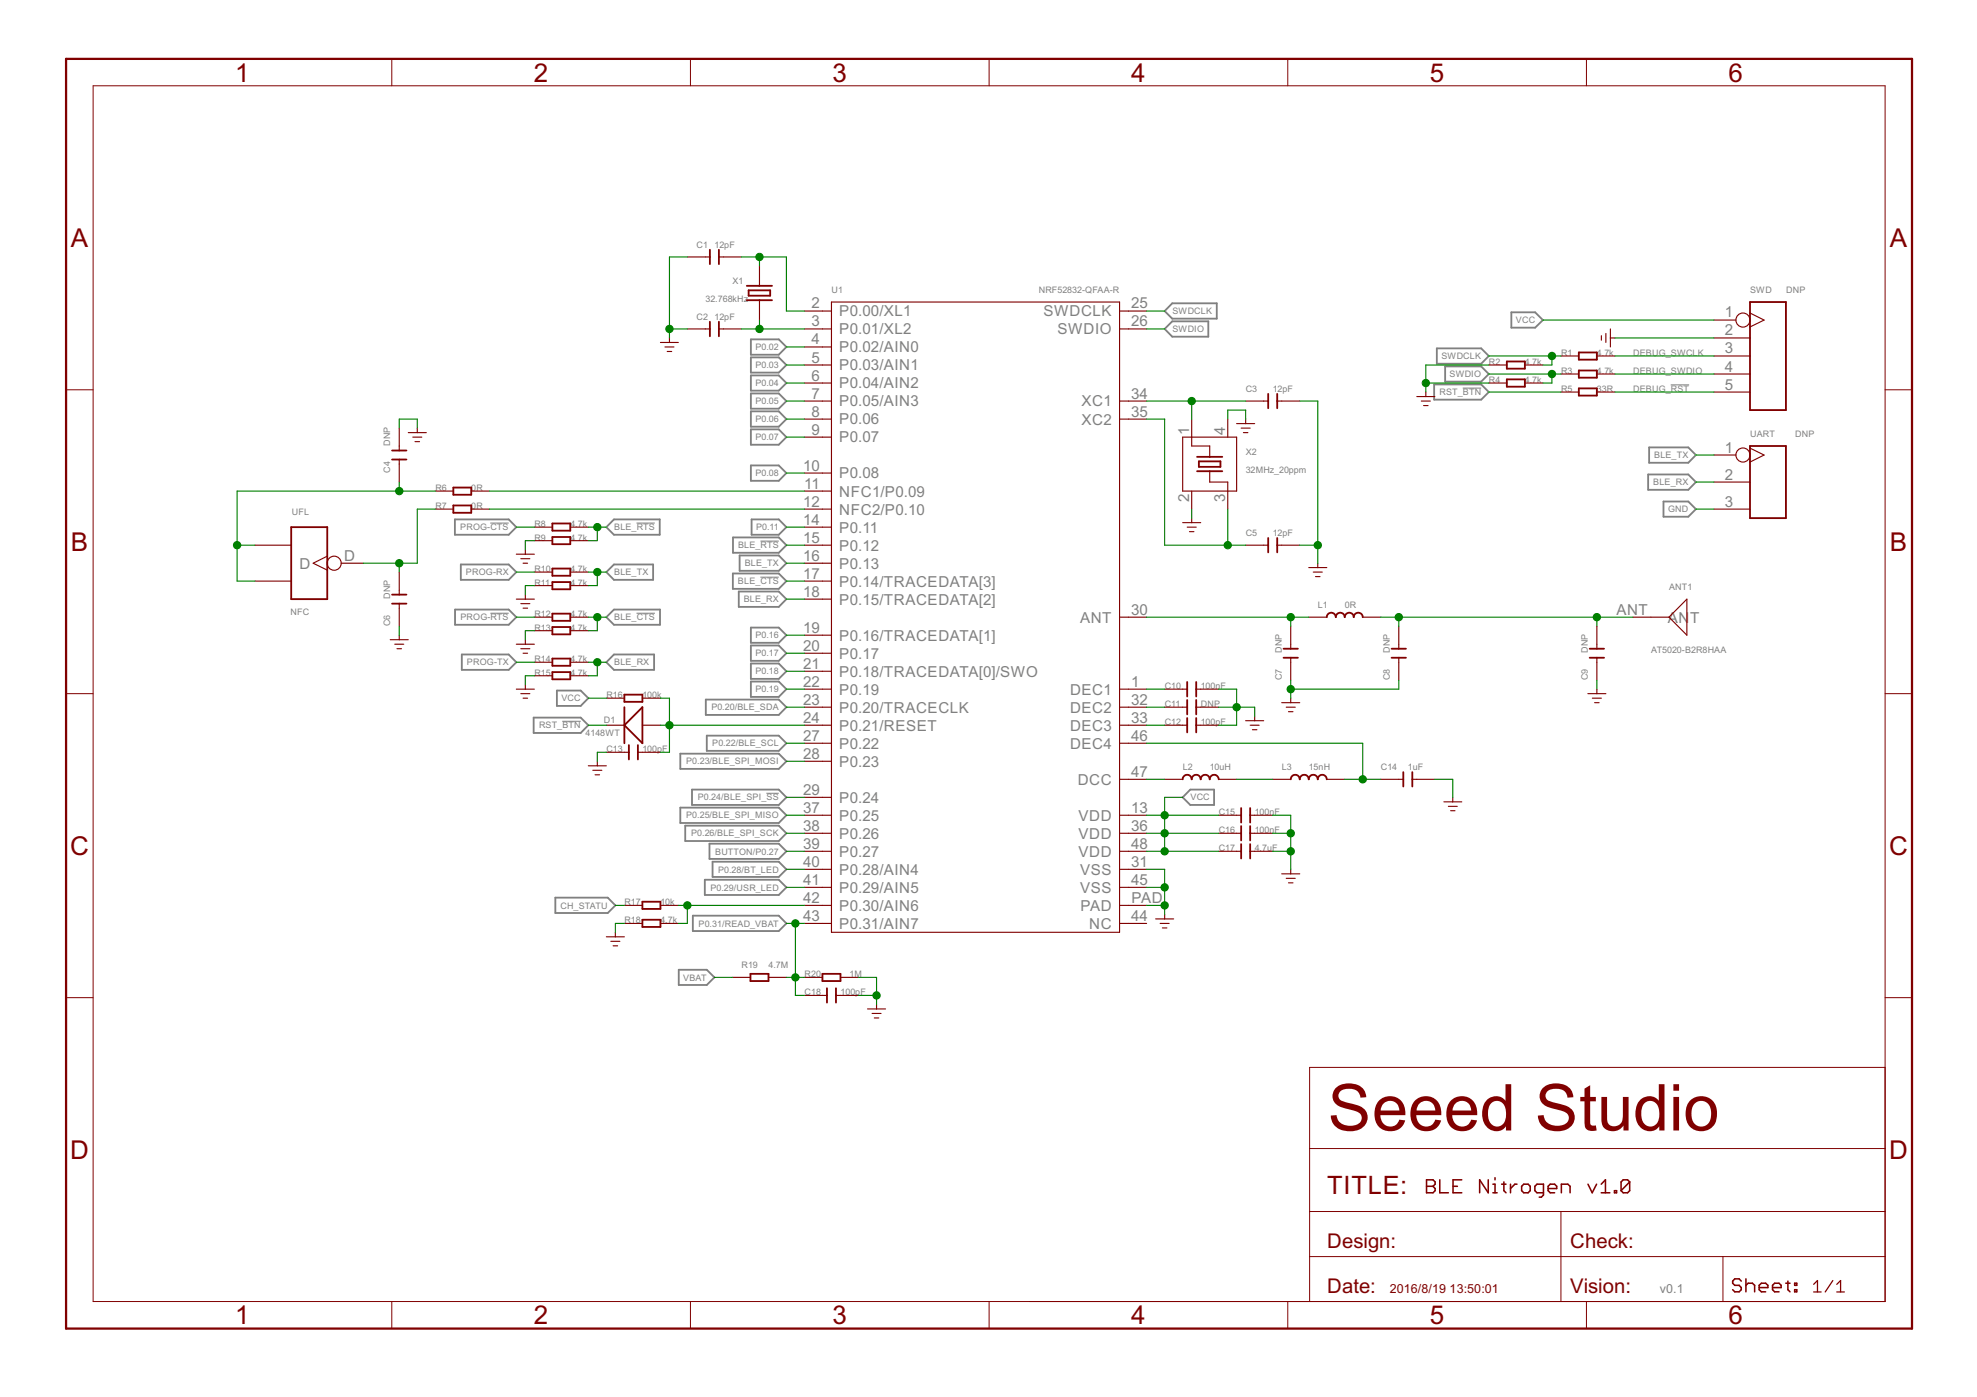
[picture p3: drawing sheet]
<svg xmlns="http://www.w3.org/2000/svg" width="297mm" height="210mm" viewBox="0 0 297 210" stroke-linecap="round" stroke-linejoin="round" font-family="sans-serif">
<g fill="none" stroke="#808080" stroke-width=".28">
<path d="M112.8 51h4.2l1.2 1.1-1.2 1.2h-4.2zM112.8 53.7h4.2l1.2 1.1-1.2 1.2h-4.2zM112.8 56.4h4.2l1.2 1.2-1.2 1.1h-4.2zM112.8 59.1h4.2l1.2 1.2-1.2 1.1h-4.2zM175 49.4l1.1-1.1h5.4v2.3h-5.4zM176.1 45.6h6.7v2.3h-6.7l-1.1-1.2zM215.5 57.8h7l1.2 1.1-1.2 1.1h-7zM215.9 52.3h6.6l1.2 1.2-1.2 1.2h-6.6zM217.1 55.1h5.4l1.2 1.1-1.2 1.1h-5.4zM227.1 46.9h3.6l1.1 1.2-1.1 1.1h-3.6zM68.3 78h8.1l1.2 1.2-1.2 1.1h-8.1zM92.2 78h6.9v2.3h-6.9l-1.1-1.1z"/>
<path d="M112.8 64.5h4.2l1.2 1.2-1.2 1.1h-4.2zM112.8 61.8h4.2l1.2 1.2-1.2 1.1h-4.2zM112.8 69.9h4.2l1.2 1.2-1.2 1.1h-4.2zM112.9 78h4.1l1.2 1.2-1.2 1.1h-4.1zM247.6 71.3h6.1l1.1 1.1-1.1 1.2h-6.1zM247.8 67.2h5.9l1.1 1.2-1.1 1.1h-5.9zM249.9 75.4h3.8l1.1 1.1-1.1 1.1h-3.8zM68.4 91.6h8l1.2 1.1-1.2 1.2h-8zM69.2 84.8h7.2l1.2 1.2-1.2 1.1h-7.2zM69.4 98.3h7l1.2 1.2-1.2 1.1h-7zM91.1 86l1.1-1.2h5.9v2.3h-5.9zM91.1 92.7l1.1-1.1h7v2.3h-7z"/>
<path d="M92.2 98.3h6.1v2.3h-6.1l-1.1-1.1zM110.1 86.2h6.9l1.2 1.1-1.2 1.2h-6.9zM110.1 80.8h6.9l1.2 1.1-1.2 1.2h-6.9zM111 88.9h6l1.2 1.1-1.2 1.2h-6zM111.1 83.5h5.9l1.2 1.1-1.2 1.2h-5.9zM112.8 94.3h4.2l1.2 1.1-1.2 1.2h-4.2zM112.8 97h4.2l1.2 1.1-1.2 1.2h-4.2zM112.8 99.7h4.2l1.2 1.2-1.2 1.1h-4.2zM80.2 107.8h7l1.2 1.2-1.2 1.1h-7zM83.7 103.8h3.5l1.2 1.1-1.2 1.2h-3.5zM102.2 113.2h14.8l1.2 1.2-1.2 1.1h-14.8zM104 118.6h13l1.2 1.2-1.2 1.1h-13z"/>
<path d="M106 105.1h11l1.2 1.2-1.2 1.1h-11zM106.2 110.5h10.8l1.2 1.2-1.2 1.1h-10.8zM112.8 102.4h4.2l1.2 1.1-1.2 1.2h-4.2zM178.8 118.6h3.6v2.3h-3.6l-1.1-1.1zM83.4 134.9h7.9l1.2 1.1-1.2 1.2h-7.9zM102.2 121.3h14.8l1.2 1.2-1.2 1.2h-14.8zM103 124.1h14l1.2 1.1-1.2 1.2h-14zM104.1 137.6h12.9l1.2 1.1-1.2 1.2h-12.9zM105.9 132.2h11.1l1.2 1.1-1.2 1.2h-11.1zM106.6 126.8h10.4l1.2 1.1-1.2 1.2h-10.4zM107.1 129.5h9.9l1.2 1.1-1.2 1.2h-9.9zM102 145.7h4.2l1.1 1.2-1.1 1.1h-4.2z"/>
</g>
<path d="M219.8 58.3h2.7M251 57.8h2.8M73.7 78.6h2.7M95.6 78.6h2.8M73.7 92.1h2.7M95.6 92.1h2.8M114.2 86.7h2.8M114.3 81.3h2.7M84.5 108.4h2.7M115.1 119.2h1.9" fill="none" stroke="#808080" stroke-width=".15"/>
<g fill="none" stroke="#800000" stroke-width=".17">
<path d="M103.3 38.6h3.4M108 38.6h3.4M114.1 40v2.9M99.2 51.5h2.7M99.9 52.1h1.4M100.2 52.8h.7M100.6 50.8v.7M103.3 49.4h3.4M108 49.4h3.4M114.1 45.1v3M120.9 46.7h4M120.9 49.4h4"/>
<path d="M120.9 52.1h4M120.9 54.8h4M120.9 57.6h4M124.9 45.4h43.3v94.7h-43.3zM168.2 46.7h4.1M168.2 49.4h4.1M212.9 59.6h2.7M214.2 58.9v.7M223.7 54.8h2.7M223.7 57.6h2.7M229.1 54.8h2.7M229.1 57.6h2.7"/>
<path d="M234.5 53.5h2.7M234.5 56.2h2.7M234.5 58.9h2.7M239.9 53.5h2.7M239.9 56.2h2.7M239.9 58.9h2.7M240.6 50.4v.7M241.3 50.1v1.4M242 49.4v2.7M242 50.8h.6M257.5 50.8h5.4M257.5 53.5h5.4"/>
<path d="M257.5 56.2h5.4M257.5 48.1h3.3M257.5 58.9h5.4M262.9 47l2.1 1.1-2.1 1M60 64.3v3.4M60 69v3.4M61.3 65h2.8M62 65.7h1.4M62.4 66.4h.6M62.7 64.3v.7M65.4 73.8h2.7M65.4 76.5h2.7"/>
<path d="M70.8 73.8h2.7M70.8 76.5h2.7M80.3 79.2h2.7M85.7 79.2h2.7M120.9 60.3h4M120.9 63h4M120.9 65.7h4M120.9 71.1h4M120.9 73.8h4M120.9 76.5h4M120.9 79.2h4M168.2 60.3h4.1"/>
<path d="M168.2 63h4.1M177.7 65.7h8.1v8.1h-8.1zM177.7 78.5h2.7M178.4 79.2h1.3M178.7 79.9h.7M179 63v4h2.8v1.6M179 73.8v2.7M179 77.9v.6M181.8 70.8v1.6h2.7v4.1M184.5 63v2.7M185.8 63.6h2.7M186.5 64.3h1.3"/>
<path d="M186.8 65h.7M187.2 60.3h3.3M187.2 63v.6M191.9 60.3h3.4M213.6 60.3h1.3M213.9 60.9h.7M257.5 76.5h5.4M257.5 72.4h5.4M257.5 68.4h3.3M262.9 67.3l2.1 1.1-2.1 1M38.3 81.9h5.5M38.3 87.3h5.5"/>
<path d="M49.2 83.6l-2.1 1 2.1 1.1M51.3 84.6h3.3M58.6 96.1h2.7M59.3 96.8h1.4M59.6 97.5h.7M60 86v3.3M60 90.7v3.4M60 95.4v.7M77.6 90h2.7M77.6 96.8h2.7M77.6 83.3h2.7M78.3 97.5h1.3"/>
<path d="M78.3 90.7h1.3M78.3 83.9h1.3M78.6 84.6h.7M78.6 98.1h.7M78.6 91.4h.7M78.9 82.6v.7M78.9 89.3v.7M78.9 96.1v.7M80.3 92.7h2.7M80.3 86h2.7M80.3 99.5h2.7M80.3 94.8h2.7"/>
<path d="M80.3 88h2.7M80.3 81.2h2.7M85.7 92.7h2.7M85.7 86h2.7M85.7 99.5h2.7M85.7 94.8h2.7M85.7 88h2.7M85.7 81.2h2.7M120.9 81.9h4M120.9 84.6h4M120.9 87.3h4M120.9 90h4"/>
<path d="M120.9 95.4h4M120.9 98.1h4M168.2 92.7h4.1M187.2 81.9h3.3M191.9 81.9h3.4M193.9 94.1v3.4M193.9 98.8v3.4M196.6 92.7h2.7M196.6 85.3h2.7M197.3 86h1.4M197.7 86.6h.6M198 84.6v.7"/>
<path d="M204.7 92.7h2.8M210.2 94.1v3.4M210.2 98.8v3.4M239.9 94.1v3.4M239.9 98.8v3.4M245.3 92.7h5.5M253.4 90v5.4l-2.6-2.7zM77.6 103.5h2.7M78.3 104.2h1.3M78.6 104.9h.7M78.9 102.9v.6M80.3 101.5h2.7"/>
<path d="M85.7 101.5h2.7M88.4 115.1h2.7M89.1 115.7h1.3M89.4 116.4h.7M89.7 114.4v.7M91.1 109h2.7M91.1 104.9h2.7M91.1 113h3.4M95.8 113h3.4M96.5 109h2.7M96.5 104.9h2.7M120.9 103.5h4"/>
<path d="M120.9 100.9h4M120.9 106.3h4M120.9 109h4M120.9 111.7h4M120.9 114.4h4M120.9 119.8h4M168.2 103.5h4.1M168.2 106.3h4.1M168.2 109h4.1M168.2 111.7h4.1M168.2 117.1h4.1M175 103.5h3.4"/>
<path d="M175 106.3h3.4M175 109h3.4M175 117.1h2.7M179.7 103.5h3.4M179.7 106.3h3.4M179.7 109h3.4M183.1 117.1h2.7M187.2 108.3h2.7M187.8 109h1.4M188.2 109.6h.6M188.5 107.6v.7M191.2 117.1h2.7"/>
<path d="M192.6 105.6h2.7M193.3 106.3h1.3M193.6 106.9h.7M193.9 104.9v.7M199.3 117.1h2.7M207.5 117.1h3.3M212.2 117.1h3.4M218.3 119.8v.7M238.6 104.2h2.7M239.2 104.9h1.4M239.6 105.6h.7M239.9 103.5v.7"/>
<path d="M93.8 136h2.7M93.8 138.7h2.7M99.2 136h2.7M99.2 138.7h2.7M120.9 122.5h4M120.9 130.6h4M120.9 125.2h4M120.9 127.9h4M120.9 133.3h4M120.9 136h4M120.9 138.7h4M168.2 122.5h4.1"/>
<path d="M168.2 130.6h4.1M168.2 125.2h4.1M168.2 127.9h4.1M168.2 133.3h4.1M168.2 136h4.1M168.2 138.7h4.1M173.6 138.1h2.7M174.3 138.7h1.4M174.6 139.4h.7M175 137.4v.7M183.1 122.5h3.4M183.1 125.2h3.4"/>
<path d="M183.1 127.9h3.4M187.8 122.5h3.4M187.8 125.2h3.4M187.8 127.9h3.4M192.6 131.3h2.7M193.3 132h1.3M193.6 132.7h.7M193.9 130.6v.7M216.9 120.5h2.7M217.6 121.2h1.3M218 121.8h.6M91.1 140.8h2.7"/>
<path d="M91.8 141.4h1.3M92.1 142.1h.7M92.5 140.1v.7M110 146.9h2.8M115.5 146.9h2.7M120.9 146.9h2.7M120.9 149.6h3.3M125.6 149.6h3.4M126.3 146.9h2.7M130.3 151.6h2.8M131 152.3h1.4M131.4 153h.6"/>
<path d="M131.7 150.9v.7"/>
<circle cx="261.9" cy="48.1" r="1.06"/>
<circle cx="261.9" cy="68.4" r="1.06"/>
<circle cx="50.2" cy="84.6" r="1.06"/>
</g>
<g fill="none" stroke="#800000" stroke-width=".15">
<path d="M14 12.9h269.2v182.7h-269.2zM58.9 8.8v4.1M103.7 8.8v4.1M148.6 8.8v4.1M193.5 8.8v4.1M238.4 8.8v4.1M9.9 58.6h4.1M283.2 58.6h4.1M9.9 104.2h4.1M283.2 104.2h4.1M9.9 149.9h4.1M283.2 149.9h4.1"/>
<path d="M196.8 172.6h86.4M283.2 160.4h-86.4v35.2M58.9 195.6v4M103.7 195.6v4M148.6 195.6v4M193.5 195.6v4M196.8 188.8h86.4M196.8 182h86.4M234.5 182v13.6M238.4 195.6v4M258.9 188.8v6.8"/>
</g>
<g fill="none" stroke="#800000" stroke-width=".23">
<path d="M214.3 177.3h1l.3 .3v.3l-.3 .3 .3 .4v.3l-.3 .3h-1zM214.3 178.2h1M216.3 177.3v1.9h1.3M218.3 178.2h.7M219.6 177.3h-1.3v1.9h1.3M223.6 177.3v1.9l-1.3-1.9v1.9M224.3 179.2h.6M224.3 177.9h.3v1.3M224.6 177v.3M225.6 177.9h.7M226 177.6v1.3l.3 .3M226.9 177.9v1.3"/>
<path d="M227.9 177.9h-.3l-.7 .7M228.6 178.2l.3-.3h.7l.3 .3v.7l-.3 .3h-.7l-.3-.3zM231.9 179.2h-1l-.3-.3v-.7l.3-.3h1v1.7l-.3 .3h-.3M232.6 178.6h1.3v-.4l-.3-.3h-.7l-.3 .3v.7l.3 .3h.7M234.6 179.2v-1.3h1l.3 .3v1M238.6 177.9l.6 1.3 .7-1.3M240.6 179.2h1.3M240.6 177.9l.6-.6v1.9M242.6 178.9h.3v.3h-.3zM244.9 177.6l-.4-.3h-.6l-.3 .3v1.3M244.9 177.6v1.3l-.4 .3h-.6l-.3-.3M244.9 177.6l-1.3 1.3"/>
<path d="M261.6 192.5l-.3-.3h-.7l-.3 .3v.3l.3 .3h.7l.3 .4v.3l-.3 .3h-.7l-.3-.3M262.3 192.2v1.9M262.3 193.1l.4-.3h.6l.3 .3v1M264.3 193.5h1.3v-.4l-.3-.3h-.7l-.3 .3v.7l.3 .3h.7M266.3 193.5h1.3v-.4l-.3-.3h-.7l-.3 .3v.7l.3 .3h.7M268.3 192.8h.6M268.6 192.5v1.3l.3 .3M269.6 192.8h.4v.3h-.4zM269.6 193.8h.4v.3h-.4z"/>
</g>
<path d="M9.9 8.8h277.4v190.8h-277.4z" fill="none" stroke="#800000" stroke-width=".34"/>
<path d="M272.5 193l.6-.6v1.7M272.5 194.1h1.1M275.4 192.4l-1.2 1.7M276 194.1h1.1M276 193l.5-.6v1.7" fill="none" stroke="#800000" stroke-width=".19"/>
<g fill="none" stroke="#800000" stroke-width=".28">
<path d="M106.7 37.5v2.2M108 37.5v2.2M106.7 48.3v2.2M108 48.3v2.2M112.2 42.9h3.8M112.2 45.1h3.8M112.5 43.6h3.2v.8h-3.2zM190.5 59.2v2.1M191.9 59.2v2.1M226.4 54.3h2.7v1.1h-2.7zM226.4 57h2.7v1.1h-2.7zM237.2 53h2.7v1h-2.7z"/>
<path d="M237.2 55.7h2.7v1h-2.7zM237.2 58.4h2.7v1h-2.7zM262.9 45.4h5.4v16.2h-5.4zM43.8 79.2h5.4v10.8h-5.4zM58.9 69h2.2M58.9 67.7h2.2M68.1 73.3h2.7v1h-2.7zM68.1 75.9h2.7v1.1h-2.7zM83 78.7h2.7v1h-2.7zM179.9 70.8h3.7M179.9 68.6h3.7M180.1 69.3h3.3v.8h-3.3z"/>
<path d="M262.9 67h5.4v10.9h-5.4zM58.9 90.7h2.2M58.9 89.3h2.2M83 80.7h2.7v1.1h-2.7zM83 85.4h2.7v1.1h-2.7zM83 87.5h2.7v1h-2.7zM83 92.2h2.7v1.1h-2.7zM83 94.2h2.7v1.1h-2.7zM83 99h2.7v1h-2.7zM190.5 80.8v2.2M191.9 80.8v2.2M192.8 98.8h2.2"/>
<path d="M192.8 97.5h2.2M199.3 92.7a.68 .68 0 0 1 .7-.6 .68 .68 0 0 1 .7 .6 .67 .67 0 0 1 .7-.6 .67 .67 0 0 1 .6 .6 .68 .68 0 0 1 .7-.6 .68 .68 0 0 1 .7 .6 .68 .68 0 0 1 .7-.6 .68 .68 0 0 1 .6 .6M209.1 98.8h2.1M209.1 97.5h2.1M238.8 98.8h2.2M238.8 97.5h2.2M83 101h2.7v1.1h-2.7zM93.8 104.4h2.7v1.1h-2.7zM93.8 106.3v5.4M94.5 112v2.1M95.8 112v2.1M96.5 106.3v5.4l-2.7-2.7z"/>
<path d="M177.7 117.1a.68 .68 0 0 1 .7-.7 .68 .68 0 0 1 .6 .7 .68 .68 0 0 1 .7-.7 .68 .68 0 0 1 .7 .7 .68 .68 0 0 1 .7-.7 .68 .68 0 0 1 .7 .7 .68 .68 0 0 1 .6-.7 .68 .68 0 0 1 .7 .7M178.4 102.5v2.1M178.4 105.2v2.1M178.4 107.9v2.1M179.7 102.5v2.1M179.7 105.2v2.1M179.7 107.9v2.1M193.9 117.1a.68 .68 0 0 1 .7-.7 .68 .68 0 0 1 .7 .7 .68 .68 0 0 1 .7-.7 .68 .68 0 0 1 .6 .7 .68 .68 0 0 1 .7-.7 .68 .68 0 0 1 .7 .7 .68 .68 0 0 1 .7-.7 .68 .68 0 0 1 .6 .7M210.8 116v2.2M212.2 116v2.2M96.5 135.5h2.7v1.1h-2.7zM96.5 138.2h2.7v1.1h-2.7z"/>
<path d="M186.5 121.4v2.2M186.5 124.1v2.2M186.5 126.8v2.2M187.8 121.4v2.2M187.8 124.1v2.2M187.8 126.8v2.2M112.8 146.3h2.7v1.1h-2.7zM123.6 146.3h2.7v1.1h-2.7zM124.2 148.5v2.1M125.6 148.5v2.1"/>
</g>
<g fill="none" stroke="#008000" stroke-width=".17">
<path d="M103.3 38.6h-2.7v12.2M111.4 38.6h6.8v8.1h2.7M114.1 38.6v1.4M100.6 49.4h2.7M111.4 49.4h9.5M114.1 48.1v1.3M118.2 54.8h2.7M118.2 57.6h2.7M118.2 52.1h2.7M172.3 49.4h2.7M172.3 46.7h2.7M214.2 57.6h9.5"/>
<path d="M223.7 54.8h-9.5v4.1M223.7 53.5h10.8M223.7 56.2h10.8M223.7 58.9h10.8M231.8 48.1h25.7M233.2 53.5v1.3h-1.4M233.2 56.2v1.4h-1.4M242.6 50.8h14.9M242.6 53.5h14.9M242.6 56.2h14.9M242.6 58.9h14.9M60 64.3v-1.3h2.7v1.3"/>
<path d="M60 72.4v1.4M65.4 76.5h-2.7v8.1h-8.1M65.4 73.8h-29.8v13.5h2.7M73.5 76.5h47.4M73.5 73.8h47.4M77.6 79.2h2.7M88.4 79.2h2.7M89.7 79.2v2h-1.3M118.2 60.3h2.7M118.2 63h2.7M118.2 79.2h2.7M118.2 65.7h2.7"/>
<path d="M118.2 71.1h2.7M172.3 63h2.7v18.9h12.2M172.3 60.3h14.9M179 60.3v2.7M179 76.5v1.4M184.5 63v-1.4h2.7v1.4M184.5 76.5v5.4M195.3 60.3h2.7v24.3M254.8 76.5h2.7M254.8 68.4h2.7M254.8 72.4h2.7M35.6 81.9h2.7"/>
<path d="M60 84.6v1.4M60 94.1v1.3M77.6 86h2.7M77.6 99.5h2.7M77.6 92.7h2.7M80.3 81.2h-1.4v1.4M80.3 88h-1.4v1.3M80.3 94.8h-1.4v1.3M88.4 86h2.7M88.4 99.5h2.7M88.4 92.7h2.7M89.7 86v2h-1.3"/>
<path d="M89.7 92.7v2.1h-1.3M89.7 99.5v2h-1.3M118.2 81.9h2.7M118.2 84.6h2.7M118.2 87.3h2.7M118.2 90h2.7M118.2 95.4h2.7M118.2 98.1h2.7M172.3 92.7h24.3M193.9 92.7v1.4M195.3 81.9h2.7M207.5 92.7h37.8"/>
<path d="M210.2 92.7v1.4M239.9 92.7v1.4M80.3 101.5h-1.4v1.4M88.4 109h2.7M88.4 104.9h2.7M91.1 113h-1.4v1.4M99.2 104.9h1.4v8.1h-1.4M99.2 109h21.7M118.2 103.5h2.7M118.2 106.3h2.7M118.2 111.7h2.7M118.2 119.8h2.7"/>
<path d="M118.2 100.9h2.7M118.2 114.4h2.7M172.3 117.1h2.7M172.3 103.5h2.7M172.3 109h2.7M172.3 106.3h2.7M172.3 111.7h32.4v5.4M177.7 119.8h-2.7v8.1M183.1 103.5h2.7v5.5h-2.7M183.1 106.3h5.4v1.3M185.8 117.1h5.4M193.9 102.2v2.7"/>
<path d="M202 117.1h5.5M210.2 102.2v1.3h-16.3M215.6 117.1h2.7v2.7M239.9 102.2v1.3M92.5 136h1.3M93.8 138.7h-1.3v1.4M101.9 136h19M103.3 136v2.7h-1.4M118.2 130.6h2.7M118.2 133.3h2.7M118.2 125.2h2.7M118.2 122.5h2.7"/>
<path d="M118.2 127.9h2.7M118.2 138.7h2.7M119.5 138.7v10.9h1.4M172.3 130.6h2.7v6.8M172.3 136h2.7M172.3 133.3h2.7M172.3 125.2h10.8M172.3 122.5h10.8M172.3 127.9h10.8M191.2 125.2h2.7M191.2 122.5h2.7v8.1M191.2 127.9h2.7"/>
<path d="M107.3 146.9h2.7M118.2 146.9h2.7M129 146.9h2.7v4M129 149.6h2.7"/>
</g>
<g fill="#008000" stroke="#008000" stroke-width=".15">
<circle cx="100.6" cy="49.4" r=".55"/>
<circle cx="198" cy="81.9" r=".55"/>
<circle cx="185.8" cy="106.3" r=".55"/>
<circle cx="175" cy="133.3" r=".55"/>
<circle cx="175" cy="136" r=".55"/>
<circle cx="193.9" cy="125.2" r=".55"/>
<circle cx="193.9" cy="127.9" r=".55"/>
<circle cx="193.9" cy="103.5" r=".55"/>
<circle cx="131.7" cy="149.6" r=".55"/>
<circle cx="214.2" cy="57.6" r=".55"/>
<circle cx="114.1" cy="38.6" r=".55"/>
<circle cx="114.1" cy="49.4" r=".55"/>
<circle cx="179" cy="60.3" r=".55"/>
<circle cx="184.5" cy="81.9" r=".55"/>
<circle cx="204.7" cy="117.1" r=".55"/>
<circle cx="193.9" cy="92.7" r=".55"/>
<circle cx="210.2" cy="92.7" r=".55"/>
<circle cx="239.9" cy="92.7" r=".55"/>
<circle cx="175" cy="125.2" r=".55"/>
<circle cx="175" cy="127.9" r=".55"/>
<circle cx="175" cy="122.5" r=".55"/>
<circle cx="100.6" cy="109" r=".55"/>
<circle cx="233.2" cy="53.5" r=".55"/>
<circle cx="233.2" cy="56.2" r=".55"/>
<circle cx="60" cy="84.6" r=".55"/>
<circle cx="60" cy="73.8" r=".55"/>
<circle cx="35.6" cy="81.9" r=".55"/>
<circle cx="89.7" cy="79.2" r=".55"/>
<circle cx="89.7" cy="86" r=".55"/>
<circle cx="89.7" cy="92.7" r=".55"/>
<circle cx="89.7" cy="99.5" r=".55"/>
<circle cx="119.5" cy="138.7" r=".55"/>
<circle cx="119.5" cy="146.9" r=".55"/>
<circle cx="103.3" cy="136" r=".55"/>
</g>
<text font-size="10.9" fill="#800000" x="199.5" y="169.9">Seeed Studio</text>
<g font-size="4.4" fill="#800000">
<text x="35.3" y="12.2">1</text>
<text x="80.2" y="12.2">2</text>
<text x="125.1" y="12.2">3</text>
<text x="170" y="12.2">4</text>
<text x="214.8" y="12.2">5</text>
<text x="259.7" y="12.2">6</text>
<text x="10.6" y="37.1">A</text>
<text x="283.9" y="37.1">A</text>
<text x="10.6" y="82.8">B</text>
<text x="283.9" y="82.8">B</text>
<text x="10.5" y="128.4">C</text>
<text x="283.8" y="128.4">C</text>
<text x="10.5" y="174.1">D</text>
<text x="283.8" y="174.1">D</text>
<text x="35.3" y="199">1</text>
<text x="80.2" y="199">2</text>
<text x="125.1" y="199">3</text>
<text x="170" y="199">4</text>
<text x="214.8" y="199">5</text>
<text x="259.7" y="199">6</text>
</g>
<text font-size="4.3" fill="#800000" x="199.4" y="179.3">TITLE:</text>
<g font-size="3.4" fill="#800000">
<text x="199.4" y="187.4">Design:</text>
<text x="235.9" y="187.4">Check:</text>
<text x="199.4" y="194.2">Date:</text>
<text x="235.9" y="194.2">Vision:</text>
</g>
<g font-size="2.5" fill="#808080">
<text x="121.9" y="46.3">2</text>
<text x="126.1" y="47.5">P0.00/XL1</text>
<text x="156.8" y="47.5">SWDCLK</text>
<text x="170" y="46.3">25</text>
<text x="259.2" y="47.7">1</text>
<text x="121.9" y="49.1">3</text>
<text x="121.9" y="51.8">4</text>
<text x="126.1" y="50.2">P0.01/XL2</text>
<text x="126.1" y="53">P0.02/AIN0</text>
<text x="158.9" y="50.3">SWDIO</text>
<text x="170" y="49.1">26</text>
<text x="259.2" y="50.4">2</text>
<text x="259.2" y="53.1">3</text>
<text x="121.9" y="54.5">5</text>
<text x="121.9" y="57.2">6</text>
<text x="121.9" y="59.9">7</text>
<text x="126.1" y="55.7">P0.03/AIN1</text>
<text x="126.1" y="58.4">P0.04/AIN2</text>
<text x="170" y="59.9">34</text>
<text x="259.2" y="55.8">4</text>
<text x="259.2" y="58.5">5</text>
<text x="121.9" y="62.6">8</text>
<text x="121.9" y="65.3">9</text>
<text x="126.1" y="61.1">P0.05/AIN3</text>
<text x="126.1" y="63.8">P0.06</text>
<text x="162.5" y="61.1">XC1</text>
<text x="162.5" y="63.8">XC2</text>
<text x="170" y="62.6">35</text>
<text x="178.7" y="65.3" transform="rotate(-90 178.7 65.3)">1</text>
<text x="184.1" y="65.3" transform="rotate(-90 184.1 65.3)">4</text>
<text x="120.7" y="70.7">10</text>
<text x="126.1" y="66.5">P0.07</text>
<text x="126.1" y="71.9">P0.08</text>
<text x="259.2" y="68">1</text>
<text x="120.7" y="76.1">12</text>
<text x="120.8" y="73.4">11</text>
<text x="126.1" y="74.6">NFC1/P0.09</text>
<text x="126.1" y="77.3">NFC2/P0.10</text>
<text x="178.7" y="75.4" transform="rotate(-90 178.7 75.4)">2</text>
<text x="184.1" y="75.4" transform="rotate(-90 184.1 75.4)">3</text>
<text x="259.2" y="72.1">2</text>
<text x="259.2" y="76.1">3</text>
<text x="120.7" y="78.8">14</text>
<text x="120.7" y="81.5">15</text>
<text x="126.1" y="80">P0.11</text>
<text x="126.1" y="82.7">P0.12</text>
<text x="45" y="85.4">D</text>
<text x="51.7" y="84.2">D</text>
<text x="120.7" y="84.2">16</text>
<text x="120.7" y="86.9">17</text>
<text x="120.7" y="89.6">18</text>
<text x="126.1" y="85.4">P0.13</text>
<text x="126.1" y="88.1">P0.14/TRACEDATA[3]</text>
<text x="120.7" y="95.1">19</text>
<text x="126.1" y="90.8">P0.15/TRACEDATA[2]</text>
<text x="162.3" y="93.6">ANT</text>
<text x="170" y="92.4">30</text>
<text x="242.9" y="92.4">ANT</text>
<text x="250.6" y="93.5">AN</text>
<text x="253.9" y="93.5">T</text>
<text x="120.7" y="97.8">20</text>
<text x="120.7" y="100.5">21</text>
<text x="126.1" y="96.3">P0.16/TRACEDATA[1]</text>
<text x="126.1" y="99">P0.17</text>
<text x="126.1" y="101.7">P0.18/TRACEDATA[0]/SWO</text>
<text x="120.7" y="103.2">22</text>
<text x="120.7" y="105.9">23</text>
<text x="126.1" y="104.4">P0.19</text>
<text x="126.1" y="107.1">P0.20/TRACECLK</text>
<text x="160.8" y="104.4">DEC1</text>
<text x="160.8" y="107.1">DEC2</text>
<text x="170" y="103.2">1</text>
<text x="170" y="105.9">32</text>
<text x="120.7" y="108.6">24</text>
<text x="120.7" y="111.3">27</text>
<text x="126.1" y="109.8">P0.21/RESET</text>
<text x="126.1" y="112.5">P0.22</text>
<text x="160.8" y="109.8">DEC3</text>
<text x="160.8" y="112.5">DEC4</text>
<text x="170" y="108.6">33</text>
<text x="170" y="111.3">46</text>
<text x="120.7" y="114">28</text>
<text x="120.7" y="119.4">29</text>
<text x="126.1" y="115.2">P0.23</text>
<text x="161.9" y="117.9">DCC</text>
<text x="170" y="116.7">47</text>
<text x="120.7" y="122.1">37</text>
<text x="120.7" y="124.8">38</text>
<text x="126.1" y="120.6">P0.24</text>
<text x="126.1" y="123.3">P0.25</text>
<text x="162" y="123.3">VDD</text>
<text x="170" y="122.1">13</text>
<text x="170" y="124.8">36</text>
<text x="120.7" y="127.5">39</text>
<text x="120.7" y="130.2">40</text>
<text x="126.1" y="126">P0.26</text>
<text x="126.1" y="128.7">P0.27</text>
<text x="126.1" y="131.4">P0.28/AIN4</text>
<text x="162" y="126">VDD</text>
<text x="162" y="128.7">VDD</text>
<text x="162.3" y="131.4">VSS</text>
<text x="170" y="130.2">31</text>
<text x="170" y="127.5">48</text>
<text x="120.7" y="132.9">41</text>
<text x="120.7" y="135.7">42</text>
<text x="126.1" y="134.1">P0.29/AIN5</text>
<text x="126.1" y="136.8">P0.30/AIN6</text>
<text x="162.3" y="134.1">VSS</text>
<text x="162.3" y="136.8">PAD</text>
<text x="170" y="132.9">45</text>
<text x="170" y="135.7">PAD</text>
<text x="120.7" y="138.4">43</text>
<text x="126.1" y="139.5">P0.31/AIN7</text>
<text x="163.7" y="139.6">NC</text>
<text x="170" y="138.4">44</text>
</g>
<g font-size="2.1" fill="#800000">
<text x="208.8" y="194.2">2016/8/19</text>
<text x="217.8" y="194.2">13:50:01</text>
</g>
<text font-size="2.1" fill="#7f7f7f" x="249.4" y="194.2">v0.1</text>
<g font-size="1.5" fill="#808080">
<text x="104.7" y="37.3">C1</text>
<text x="107.3" y="37.3">12pF</text>
<text x="106" y="45.4">32.768kHz</text>
<text x="110.1" y="42.7">X1</text>
<text x="125" y="44">U1</text>
<text x="156.1" y="44">NRF52832-QFAA-R</text>
<text x="176.2" y="47.2">SWDCLK</text>
<text x="263" y="44">SWD</text>
<text x="268.4" y="44">DNP</text>
<text x="104.7" y="48.1">C2</text>
<text x="107.3" y="48.1">12pF</text>
<text x="113.5" y="52.6">P0.02</text>
<text x="176.2" y="49.9">SWDIO</text>
<text x="216.6" y="54">SWDCLK</text>
<text x="227.8" y="48.6">VCC</text>
<text x="234.5" y="53.5">R1</text>
<text x="239.9" y="53.5">4.7k</text>
<text x="245.4" y="53.5">DEBUG_SWCLK</text>
<text x="113.5" y="55.3">P0.03</text>
<text x="113.5" y="58">P0.04</text>
<text x="187.2" y="58.9">C3</text>
<text x="191.2" y="58.9">12pF</text>
<text x="216.3" y="59.4">RST_BTN</text>
<text x="217.8" y="56.7">SWDIO</text>
<text x="223.7" y="54.8">R2</text>
<text x="223.7" y="57.6">R4</text>
<text x="229.1" y="54.8">4.7k</text>
<text x="229.1" y="57.6">4.7k</text>
<text x="234.5" y="56.2">R3</text>
<text x="234.5" y="58.9">R5</text>
<text x="239.9" y="56.2">4.7k</text>
<text x="239.9" y="58.9">33R</text>
<text x="245.4" y="56.2">DEBUG_SWDIO</text>
<text x="245.4" y="58.9">DEBUG_RST</text>
<text x="113.5" y="60.7">P0.05</text>
<text x="113.5" y="63.4">P0.06</text>
<text x="263" y="65.7">UART</text>
<text x="269.7" y="65.7">DNP</text>
<text x="58.6" y="71.1" transform="rotate(-90 58.6 71.1)">C4</text>
<text x="58.6" y="67" transform="rotate(-90 58.6 67)">DNP</text>
<text x="113.5" y="66.1">P0.07</text>
<text x="113.5" y="71.6">P0.08</text>
<text x="187.2" y="71.1">32MHz_20ppm</text>
<text x="187.2" y="68.4">X2</text>
<text x="248.5" y="68.9">BLE_TX</text>
<text x="43.9" y="77.4">UFL</text>
<text x="65.4" y="73.8">R6</text>
<text x="65.4" y="76.5">R7</text>
<text x="70.8" y="73.8">0R</text>
<text x="70.8" y="76.5">0R</text>
<text x="248.4" y="72.9">BLE_RX</text>
<text x="250.6" y="77">GND</text>
<text x="69.1" y="79.7">PROG-CTS</text>
<text x="80.3" y="79.2">R8</text>
<text x="80.3" y="81.2">R9</text>
<text x="85.7" y="79.2">4.7k</text>
<text x="85.7" y="81.2">4.7k</text>
<text x="92.3" y="79.7">BLE_RTS</text>
<text x="110.9" y="82.4">BLE_RTS</text>
<text x="113.6" y="79.7">P0.11</text>
<text x="187.2" y="80.6">C5</text>
<text x="191.2" y="80.6">12pF</text>
<text x="70" y="86.4">PROG-RX</text>
<text x="80.3" y="86">R10</text>
<text x="80.3" y="88">R11</text>
<text x="85.7" y="86">4.7k</text>
<text x="85.7" y="88">4.7k</text>
<text x="92.3" y="86.4">BLE_TX</text>
<text x="110.9" y="87.8">BLE_CTS</text>
<text x="111.9" y="85.1">BLE_TX</text>
<text x="250.8" y="88.7">ANT1</text>
<text x="43.6" y="92.3">NFC</text>
<text x="58.6" y="94.1" transform="rotate(-90 58.6 94.1)">C6</text>
<text x="58.6" y="90" transform="rotate(-90 58.6 90)">DNP</text>
<text x="69.2" y="93.2">PROG-RTS</text>
<text x="80.3" y="92.7">R12</text>
<text x="80.3" y="94.8">R13</text>
<text x="85.7" y="92.7">4.7k</text>
<text x="85.7" y="94.8">4.7k</text>
<text x="92.3" y="93.2">BLE_CTS</text>
<text x="111.7" y="90.5">BLE_RX</text>
<text x="113.5" y="95.9">P0.16</text>
<text x="198" y="91.4">L1</text>
<text x="202" y="91.4">0R</text>
<text x="70.2" y="100">PROG-TX</text>
<text x="80.3" y="99.5">R14</text>
<text x="80.3" y="101.5">R15</text>
<text x="85.7" y="99.5">4.7k</text>
<text x="85.7" y="101.5">4.7k</text>
<text x="92.3" y="100">BLE_RX</text>
<text x="113.5" y="98.6">P0.17</text>
<text x="113.5" y="101.3">P0.18</text>
<text x="192.6" y="98.1" transform="rotate(-90 192.6 98.1)">DNP</text>
<text x="208.8" y="98.1" transform="rotate(-90 208.8 98.1)">DNP</text>
<text x="238.6" y="98.1" transform="rotate(-90 238.6 98.1)">DNP</text>
<text x="248.1" y="98.1">AT5020-B2R8HAA</text>
<text x="84.4" y="105.4">VCC</text>
<text x="91.1" y="104.9">R16</text>
<text x="96.5" y="104.9">100k</text>
<text x="106.9" y="106.7">P0.20/BLE_SDA</text>
<text x="113.5" y="104">P0.19</text>
<text x="175" y="106.3">C11</text>
<text x="175" y="103.6">C10</text>
<text x="180.4" y="103.6">100nF</text>
<text x="180.4" y="106.3">DNP</text>
<text x="192.6" y="102.2" transform="rotate(-90 192.6 102.2)">C7</text>
<text x="208.8" y="102.2" transform="rotate(-90 208.8 102.2)">C8</text>
<text x="238.6" y="102.2" transform="rotate(-90 238.6 102.2)">C9</text>
<text x="81" y="109.4">RST_BTN</text>
<text x="88" y="110.6">4148WT</text>
<text x="90.7" y="108.6">D1</text>
<text x="91.1" y="113">C13</text>
<text x="96.5" y="113">100pF</text>
<text x="107" y="112.2">P0.22/BLE_SCL</text>
<text x="175" y="109">C12</text>
<text x="180.4" y="109">100pF</text>
<text x="103.1" y="114.9">P0.23/BLE_SPI_MOSI</text>
<text x="177.7" y="115.7">L2</text>
<text x="181.8" y="115.7">10uH</text>
<text x="192.6" y="115.7">L3</text>
<text x="196.6" y="115.7">15nH</text>
<text x="207.5" y="115.7">C14</text>
<text x="211.5" y="115.7">1uF</text>
<text x="103.1" y="123">P0.25/BLE_SPI_MISO</text>
<text x="103.8" y="125.7">P0.26/BLE_SPI_SCK</text>
<text x="104.8" y="120.3">P0.24/BLE_SPI_SS</text>
<text x="178.9" y="120.3">VCC</text>
<text x="183.1" y="125.2">C16</text>
<text x="183.1" y="122.5">C15</text>
<text x="188.5" y="125.2">100nF</text>
<text x="188.5" y="122.5">100nF</text>
<text x="107.4" y="128.4">BUTTON/P0.27</text>
<text x="107.9" y="131.1">P0.28/BT_LED</text>
<text x="183.1" y="127.9">C17</text>
<text x="188.5" y="127.9">4.7uF</text>
<text x="84.2" y="136.5">CH_STATU</text>
<text x="93.8" y="136">R17</text>
<text x="99.2" y="136">10k</text>
<text x="106.7" y="133.8">P0.29/USR_LED</text>
<text x="93.8" y="138.7">R18</text>
<text x="99.2" y="138.7">4.7k</text>
<text x="105" y="139.2">P0.31/READ_VBAT</text>
<text x="102.7" y="147.3">VBAT</text>
<text x="111.4" y="145.5">R19</text>
<text x="115.5" y="145.5">4.7M</text>
<text x="120.9" y="146.9">R20</text>
<text x="120.9" y="149.6">C18</text>
<text x="126.3" y="149.6">100pF</text>
<text x="127.6" y="146.9">1M</text>
</g>
</svg>
